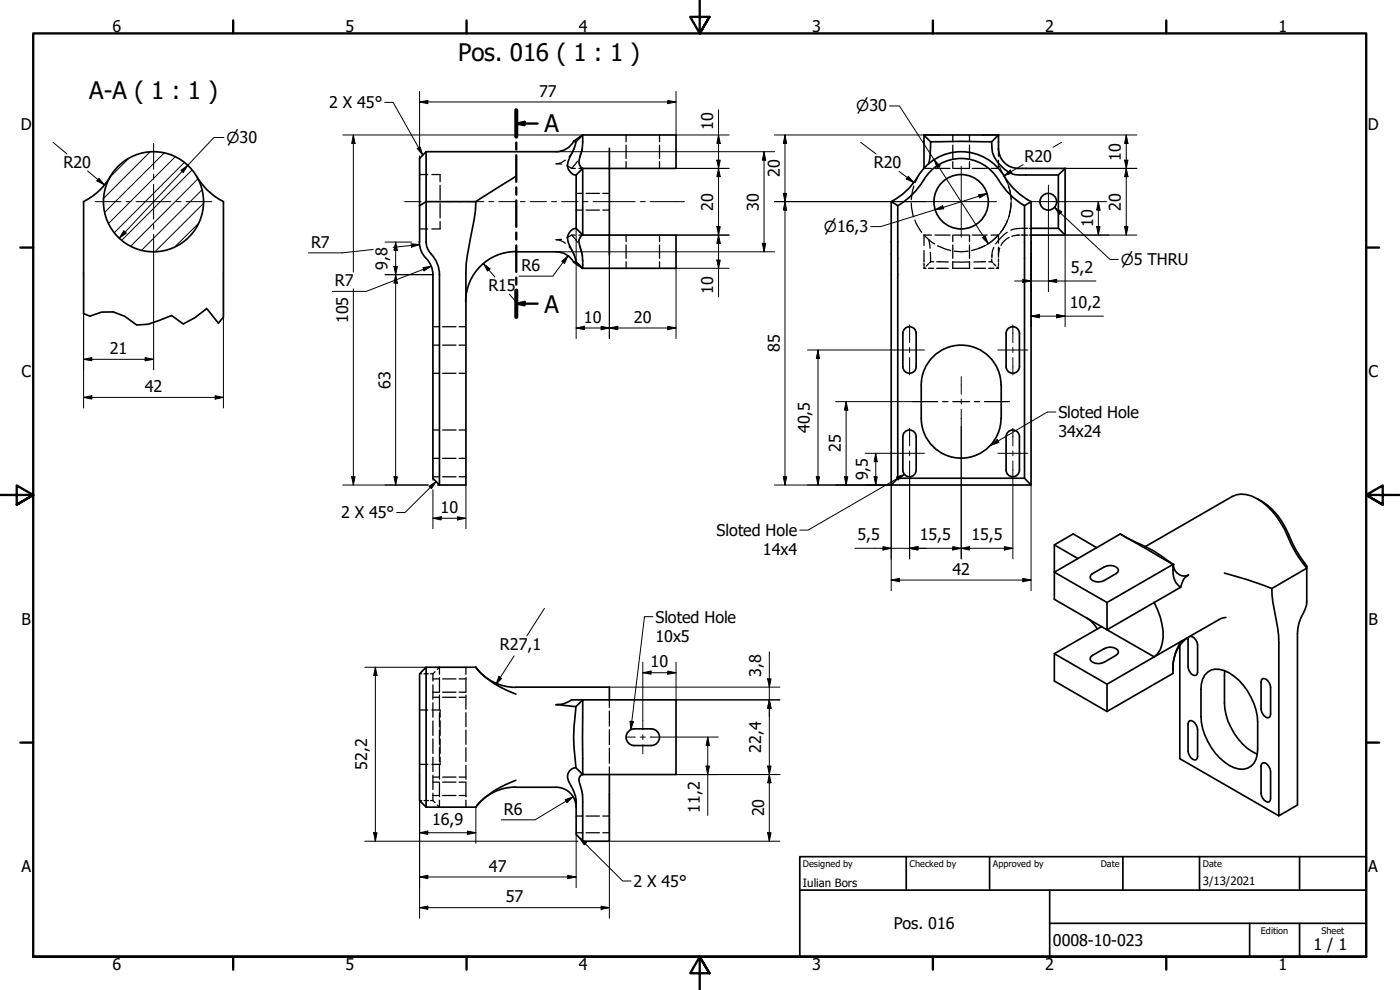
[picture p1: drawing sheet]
<svg xmlns="http://www.w3.org/2000/svg" width="420mm" height="297mm" viewBox="0 0 420 297" stroke-linecap="round" stroke-linejoin="round" font-family="sans-serif">
<!-- layer: Hatch (ISO) -->
<path d="M38.5 47.6l-5.4 5.4M45 45.6l-13.9 13.9M49.3 45.9l-17.9 17.8M52.6 47l-20 20M55.3 48.8l-20.9 21M57.7 51l-21.1 21.1M59.4 53.7l-20.2 20.1M60.6 57l-18.1 18M59.6 67l-7 7M61 61.1l-14.5 14.4" fill="none" stroke="#000" stroke-width=".3"/>
<!-- layer: Hidden (ISO) -->
<g fill="none" stroke="#000" stroke-width=".38">
<path d="M125.9 52.4h2.5M129.6 52.4h2.5v2.1M132.1 55.6v4.4M169.7 48.1a4.6 4.6 0 0 1-2.8 1l1.6 .2M170.1 49.7l1.5 .8M171.6 50.5h1.1M172.3 44.4l-1.5 2.6M172.9 58h2M173.3 48.4l-1.7 2.1M173.7 50.5h1.1M174.8 44.5l-.9 2.7M175.9 58h4"/>
<path d="M180.9 58h2M187.9 40.5v2M187.9 43.5v4M187.9 48.5v2M197.9 40.5v2M197.9 43.5v4M197.9 48.5v2M274.3 55.8l-.8 4.1M275.5 52.9l-.9 1.9M277.3 50.5h2.2M280.6 50.5h4.5M285.9 40.5v2"/>
<path d="M285.9 43.5v4M285.9 48.5v2M286.2 50.5h4.5M291 40.5v2M291 43.5v4M291 48.5v2M291.8 50.5h4.5M299.7 48.1v2.4h-2.3M299.7 44.5v2.4M301.4 52.9l.9 1.9M302.6 55.8l.5 1.6 .4 2.5M125.9 68.7h2.5"/>
<path d="M132.1 61.1v4.3M132.1 66.5v2.2h-2.5M168.5 71.8l-1.6 .1a4.6 4.6 0 0 1 2.8 1.1M170.8 74l1.5 2.6M171.6 70.5l-1.5 .8M171.6 70.5l1.7 2.2M171.6 70.5h1.1M172.9 63h2M173.7 70.5h1.1M173.9 73.9l.9 2.6M175.9 63h4M180.9 63h2"/>
<path d="M187.9 70.5v2M187.9 73.5v4M187.9 78.5v2M197.9 70.5v2M197.9 73.5v4M197.9 78.5v2M273.5 60.9l.7 4.2M274.6 66l.3 .9 1.7 2.8M277.3 70.5l2.1 2 1.1 .7M277.3 75.2v3.5M277.3 79v.8M278.7 71.9l.4 2.6"/>
<path d="M278.7 79.1l-.7 .7M279.2 75.7l.1 2.6M279.3 78.5h.9M279.3 78.5l-.3 .4M279.3 78.5h.1M279.5 70.5h-2.2v3.1M280.6 70.5h4.5M281.1 78.5l3.5 .1M281.4 73.8l3.9 1.4M285.9 78.6h5.1M285.9 70.5v2M285.9 73.5v4"/>
<path d="M285.9 78.5v2M286.2 70.5h4.5M286.4 75.4l2.1 .2 2.1-.2M291 70.5v2M291 73.5v4M291 78.5v2M291.8 70.5h4.5M295.5 73.8l-3.9 1.4M295.8 78.5l-3.5 .1M296.7 78.5h.9M297.4 70.5h2.3v2.4M297.6 78.5l.3 .4"/>
<path d="M297.6 77.8v.5M297.6 78.5h.1M297.7 76.8v.6M298.2 79.1l.7 .7M298.3 74.2l-.4 1-.2 1.5M299.6 70.5l-2.1 2-1.1 .7M299.7 74.2v2.9M299.7 77.7v1M299.7 79v.8M300 74.4l-.3 1.7M302.3 69.7l-2.5 2.2-1 1.3M302.4 66l-.3 .9-1.8 2.8"/>
<path d="M302.8 71.2a5.5 5.5 0 0 0-2.4 2.4M303.4 60.9l-.7 4.2M305.4 70.5l-1.7 .4M305.6 70.5h.5M306.3 68.5l-3 .6M306.5 70.5h.7M306.6 68.5h.6M307.5 70.5h.9M307.5 68.5h.9M308.9 70.5h.5M308.9 68.5h.5M129.9 98h2"/>
<path d="M132.8 98h4M137.8 98h2M174.6 80.2v.1M174.8 80.4l.1 .1M277.3 80.5h.6M277.3 80.1v.4M277.6 80.1l-.3 .4M278.6 80.5h1.6M281.1 80.5h3.5M285.9 80.5h5.1M292.3 80.5h3.5M296.7 80.5h1.6"/>
<path d="M299 80.5h.7M299.3 80.1l.4 .4M299.7 80.1v.4M129.9 112h2M129.9 103.6h2M132.8 112h4M132.8 103.6h4M137.8 112h2M137.8 103.6h2M129.9 129h2M129.9 137.5h2M132.8 129h4"/>
<path d="M132.8 137.5h4M137.8 129h2M137.8 137.5h2M129.9 143.1h2M132.8 143.1h4M137.8 143.1h2M125.9 202.2h.7M125.9 213h2.5M127.3 202.2h1.3M129.2 202.2h.7M129.6 213h2.5v2.2M129.9 202.2v2.1"/>
<path d="M129.9 205.5v4.3M129.9 210.9v4.3M129.9 216.3v4.3M129.9 203.7h2M129.9 207.7h2M129.9 209.2h2M130.6 201.5l-.7 .7M131.3 200.8l.6-.6v2.1M131.9 203.3v4.3M131.9 208.6v4.2M131.9 213.9v4.1M131.9 219.1v4.2"/>
<path d="M132.1 216.3v4.3M132.8 203.7h4M132.8 207.7h4M132.8 209.2h4M137.8 203.7h2M137.8 207.7h2M137.8 209.2h2M139.8 200.2v2.1M139.8 203.3v4.3M139.8 208.6v4.2M139.8 213.9v4.1M139.8 219.1v4.2"/>
<path d="M174.2 210.7l-.4 .4M174.9 210l-.4 .4M182.9 210v2.3M182.9 213.3v4.6M182.9 218.9v4.5M125.9 229.3h2.5M129.9 221.7v4.3M129.9 227.2v4.3M129.9 232.6v4.3M129.9 238v2.2M129.9 238.7h2M129.9 234.7h2"/>
<path d="M129.9 233.2h2M131.9 224.3v4.2M131.9 229.6v4.2M131.9 234.8v4.3M132.1 221.7v4.3M132.1 227.2v2.1h-2.5M132.8 238.7h4M132.8 234.7h4M132.8 233.2h4M137.8 238.7h2M137.8 234.7h2M137.8 233.2h2"/>
<path d="M139.8 224.3v4.2M139.8 229.6v4.2M139.8 234.8v4.3M173.8 231.3l.4 .3M174.5 232l.4 .4M182.9 224.5v4.5M182.9 230.1v2.3M125.9 240.2h.7M127.3 240.2h1.3M129.2 240.2h.7l.7 .6M131.9 240.1v2.1l-.6-.7M139.8 240.1v2.1"/>
<path d="M172.9 249.9h2M172.9 244.8h2M175.9 249.9h4M175.9 244.8h4M180.9 249.9h2M180.9 244.8h2"/>
</g>
<!-- layer: Visible (ISO) -->
<g fill="none" stroke="#000" stroke-width=".51">
<path d="M33.1 52.9a19.1 19.1 0 0 1-8 7.6v33.6M59 52.9a19.1 19.1 0 0 0 8.1 7.6v34.7M127.9 45.5v15M127.9 45.5l-2 2v25.1M127.9 45.5h39M154.8 52.9l-12 7.6M172.2 42.4a6 6 0 0 1-5.3 3.1M172.8 42.5l2.1-2-2.8 1.9 .7 .1v.2l-1.1 3.2a5.1 5.1 0 0 0-1.1 5 2.3 2.3 0 0 0 2.2 1.6h.1M182.9 44.5v6h20v-10h-28v2.2a14.2 14.2 0 0 1-1.1 5.4 1.93 1.93 0 0 0 1.1 2.4l-2 2v16l2 2v-20h8v20M277.3 40.5v10M277.3 40.5h22.4M277.3 40.5l2 2"/>
<path d="M278.7 49.1a20.3 20.3 0 0 0 .6-6.6h18.3a9.2 9.2 0 0 0 4 8.4 8 8 0 0 0 6.2 1.6h9.8l2.1-2M299.7 40.5v4.4a6 6 0 0 0 5.9 5.6h14.1M299.7 40.5l-2.1 2M319.7 50.5v20l-2.1-2v-16M125.9 72.6a7 7 0 0 0 2 4.9M127.9 60.5v12.7l.6 1.9 .8 1M127.9 60.5l-2 1.2M127.9 60.5h14.9M127.9 77.5a7 7 0 0 1 2 4.9M129.3 76.2a9 9 0 0 1 2.6 6.2M142.8 60.5l-.5 5.3-2.4 13.5-.1 66.2h-7.9M154.8 75.5a15 15 0 0 0-15 15"/>
<path d="M154.8 75.6h12.1M166.9 75.6a6 6 0 0 1 5.3 3.1M172.9 68.5a3.1 3.1 0 0 0-2.2 4.6l1.8 3.8 .3 1.6M174.4 70.8l.4-.3h28.1v10h-28.1l-2.7-1.8 .7-.2 2.1 2a16.8 16.8 0 0 0-1.1-7.6 2.4 2.4 0 0 1 .6-2.1zM182.9 70.5v6M267.5 60.5l1.9 1.2v81.8l-1.9 2zM307.5 61.7a23.4 23.4 0 0 1-8.5-8.7 13.1 13.1 0 0 0-22.3 1.8 22 22 0 0 1-7.3 6.9M307.5 61.7l1.9-1.2v85l-1.9-2zM309.4 70.5h10.3M309.4 68.5h8.2M309.5 60.5a21.2 21.2 0 0 1-8.8-8.6 15.1 15.1 0 0 0-25.8 1.9 20 20 0 0 1-7.5 6.7M129.9 82.4v61.1l2 2v-63.1"/>
<path d="M271 110a2 2 0 0 0 2 2 2 2 0 0 0 2-2M271 110v-10a2 2 0 0 1 2-2 2 2 0 0 1 2 2v10M300.4 115.5a12 12 0 0 0-12-11.9 12 12 0 0 0-11.9 12v9.9a12 12 0 0 0 11.9 12 12 12 0 0 0 12-12M300.5 115.6v9.9M301.9 110a2 2 0 0 0 2 2 2 2 0 0 0 2-2M301.9 110v-10a2 2 0 0 1 2-2 2 2 0 0 1 2 2v10M271 131v10.1a2 2 0 0 0 2 2 2 2 0 0 0 2-2v-10.1M271 131a2 2 0 0 1 2-2 2 2 0 0 1 2 2M301.9 131v10.1a2 2 0 0 0 2 2 2 2 0 0 0 2-2v-10.1M301.9 131a2 2 0 0 1 2-2 2 2 0 0 1 2 2M267.5 145.5h41.9M269.4 143.5h38.1"/>
<path d="M377.4 149.7a20.2 20.2 0 0 1 9.3 10.6 35.6 35.6 0 0 0 5.5 9.5v10.6a10.3 10.3 0 0 1-1.8 5l-.6 1.6-.4 3v51.5l-5.6 3.3v-52a55.4 55.4 0 0 0-1.8-12l-.3-4.2a118.4 118.4 0 0 0-14.2-4.7M316.4 163.5v8.2l15.8 9.1M327.3 172.6a11 11 0 0 1 5.9-2.9 2.3 2.3 0 0 1 2.5 1.4l-.2 .6a11 11 0 0 1-5.9 2.9 2.17 2.17 0 0 1-2.4-1.4zM329.1 164.3l-7-4.1-5.7 3.3 7.1 4.1M336.5 160.4l-.3-.2-19.8 11.5v8.1l30 17.3M336.5 160.4l4.1 2.1a39.6 39.6 0 0 1 11.5 7 3.3 3.3 0 0 0 4.6 3 4.6 4.6 0 0 0-2.4 3.7M336.5 160.4l15.5 8.9M343.7 164l26.1-15a8.5 8.5 0 0 1 8.9 1.5 24.5 24.5 0 0 1 7.8 10.5 33.9 33.9 0 0 0 5.7 9.5l-10.5 6.1M352 169.3l-19.8 11.5v8.2l14.2-8.2M352 169.3a7.4 7.4 0 0 0 1.8 6.5l.5 .4M352 169.3v1M354.3 176.2l-7.9 4.6"/>
<path d="M326.3 185.5a9.8 9.8 0 0 1 3 3.2M327.3 197.1a11 11 0 0 1 5.9-2.9 2.3 2.3 0 0 1 2.5 1.4l-.2 .5a10.6 10.6 0 0 1-5.9 3 2.17 2.17 0 0 1-2.4-1.4zM330.6 188l-14.2 8.1 15.8 9.2 14.2-8.2M346.4 180.8a19 19 0 0 1 2.3 12.5l-.5 1.6-.8 1.2-1 1M354.1 193.7v33.9l29.7 17.2M354.3 192.5a15.6 15.6 0 0 0-2.3 7.7M354.3 192.5l-7.9 4.6M356.1 191.5a11.8 11.8 0 0 0-4.1 10.5l-19.8 11.5-15.8-9.2v-8.2M357.2 190.9a2.55 2.55 0 0 1 2.2 2.6v8.2l-.4 .9a2.36 2.36 0 0 1-2.4-2.5v-8.2l.2-.8M367.9 185.3l-2.1 .6-11.5 6.6M125.9 202.2l2-2v42l-2-2zM127.9 200.2h14.9a26.3 26.3 0 0 0 12 8.1"/>
<path d="M142.8 200.2a15 15 0 0 0 12 6M154.8 206.2h28.1v3.8M172.8 212l2.1-2v22.4M190.4 218.7h5M190.4 218.7a2.51 2.51 0 0 0-2.5 2.5 2.51 2.51 0 0 0 2.5 2.5M195.4 218.7a2.51 2.51 0 0 1 2.5 2.5 2.51 2.51 0 0 1-2.5 2.5M332.2 205.3v8.2M357 216.3a2.48 2.48 0 0 1 2.4 2.6v8.1l-.4 1a2.48 2.48 0 0 1-2.4-2.7v-8.1zM362.5 201.7a5.4 5.4 0 0 1 6.4 .2 18.6 18.6 0 0 1 8.5 14.7v8.2a5.8 5.8 0 0 1-3 5.7 6.9 6.9 0 0 1-6.9-1.9 19.2 19.2 0 0 1-7.1-13.6v-8.2a6.2 6.2 0 0 1 2.1-5.1zM367.5 201.2a45.9 45.9 0 0 0 .5 13.4 18.1 18.1 0 0 0 9.3 11.7M378.9 203.6a2.47 2.47 0 0 1 2.4 2.6v8.2l-.4 .9a1.94 1.94 0 0 1-2.3-1.9l-.1-8.8zM154.8 236.1a15 15 0 0 0-12 6"/>
<path d="M154.8 234.1a26.3 26.3 0 0 0-12 8.1h-14.9M154.8 236.2h12.1M166.9 236.2a6 6 0 0 1 6 6M172.8 230.4l2.1 2M174.9 232.4h28v-22.4h-31.3l-.8 .5a7.1 7.1 0 0 1-3.9 .9l5.9 .6a60.6 60.6 0 0 0 0 18.4 2.67 2.67 0 0 0-2.2 4l1.4 2.5 .8 2.7 .1 10.8 2 2M174.9 232.4a1.63 1.63 0 0 0-1 2.3l.9 3.7 .1 14M182.9 232.4v20h-8M190.4 223.7h5M378.6 229.3l.3-.3a1.61 1.61 0 0 1 2 1.1l.4 1.4v8.1l-.4 1a2.47 2.47 0 0 1-2.4-2.6z"/>
<circle cx="46.1" cy="60.5" r="15"/>
<circle cx="288.4" cy="60.5" r="8.2"/>
<circle cx="314.6" cy="60.5" r="2.51"/>
</g>
<circle cx="352" cy="169.3" r=".25" fill="#000"/>
<!-- layer: Break Line (ISO) -->
<path d="M25.1 94.1l1.9 .8 3.5-1.3h3.5l3.5 1.3 3.5 2.6 3.5-.2 7-2.6 3.5 2.5 3.5-1.9 3.5-2.7 3.5 4.4 1.6-1.8" fill="none" stroke="#000" stroke-width=".51"/>
<!-- layer: Section Line (ISO) -->
<g fill="none" stroke="#000" stroke-width=".7">
<path d="M154.9 37.1l2.5-.5v1zM154.9 33.1v7.9M154.9 37.1h6.5M154.9 42.8v2.1M154.9 46.6v7.9M154.9 56.2v2.2M154.9 60.1v8M154.9 69.8v2.1M154.9 73.6v8M154.9 91.1l2.5-.5v1zM154.9 83.3v2.1M154.9 87.2v7.9"/>
<path d="M154.9 91.1h6.5"/>
</g>
<path d="M154.9 33.1v7.9M154.9 87.2v7.9" fill="none" stroke="#000" stroke-width="1.2"/>
<g fill="#000">
<path d="M154.9 37.1l2.5-.5v1z" fill-rule="evenodd"/>
<path d="M154.9 91.1l2.5-.5v1z" fill-rule="evenodd"/>
</g>
<!-- layer: Border (ISO) -->
<g fill="none" stroke="#000" stroke-width=".7">
<path d="M70 6.1v3.9M140 6.1v3.9M210 0v10l-2.9-4.9h5.8l-2.9 4.9 2.9-4.9M280 6.1v3.9M350 6.1v3.9M6.1 74.3h3.9M410 74.3h3.9M0 148.5h10l-5-2.8v5.7l5-2.9-5 2.9M420 148.5h-10l5-2.8v5.7l-5-2.9 5 2.9M6.1 222.8h3.9M410 222.8h3.9M10 287.1v-277.1h400v277.1h-400h400"/>
<path d="M70 287.1v3.8M140 287.1v3.8M212.9 292l-2.9-4.9 2.9 4.9h-5.8l2.9-4.9v9.9M280 287.1v3.8M350 287.1v3.8"/>
</g>
<!-- layer: Title (ISO) -->
<path d="M240 257h170v30.1h-170zM272 257v10.1M297 257v10.1M337 257v10.1M360 257v10.1M390 257v10.1M240 267.1h170M315 277h95M315 267.1v20M375 277v10.1M390 277v10.1" fill="none" stroke="#000" stroke-width=".51"/>
<!-- layer: Dimension (ISO) -->
<g fill="none" stroke="#000" stroke-width=".3">
<path d="M125.9 30.6l2.5-.5v1zM125.9 30.6h77M125.9 27.4v16.9M200.4 30.1l2.5 .5-2.5 .5zM202.9 27.4v13.1h15.9M215.6 32.9v56.2M267 31.8h2.9l26.7 41.3M15.9 42.7l4.2 3.5M26.3 51.3l5.1 4.2M29.7 53.5l1.7 2-2.3-1.2zM54.3 51.1l2.1-1.5-1.4 2.1zM67.2 41.3h-3l-28.4 30.1"/>
<path d="M102.9 40.5h72M106 40.5l.6 2.5h-1.1zM106 40.5v41.1M125.9 46.8v7.1M166.9 45.5h65.6M202.9 50.5h15.9M215.1 48.1h1.1l-.6 2.4zM215.6 50.5l.6 2.5h-1.1zM215.6 40.5l.6 2.5h-1.1zM229.3 45.5l.5 2.6h-1zM229.3 45.5v30.1M232.4 40.5h49.7"/>
<path d="M235.1 58h1l-.5 2.5zM235.6 40.5l.5 2.5h-1zM235.6 40.5v105M258.3 42.7l4.7 3.5M269.8 51.4l4.5 3.4M272.6 52.9l1.7 1.9-2.3-1.1zM280.4 47.9l1.7 1.9-.9 .5zM293.7 58.4l2.5-.3-2.2 1.3zM294.9 40.5h46.3M296.2 58.1l-31.9 9.9h-3M299.9 49.9l.7 1.5a15.4 15.4 0 0 1-3 21.1l-1.9 1.2-1.9 .9M301.2 52.8l2-1.8 .5 .9z"/>
<path d="M307.1 49.4l-5.9 3.4M318.6 42.7l-2.6 1.5M319.7 50.5h21.5M337.5 48.1h1l-.5 2.4zM338 50.5l.5 2.5h-1zM338 40.5l.5 2.5h-1zM338 40.5v30M37.1 69.3l.8 .7-2.1 1.4zM46.1 78v33M112 74.9l-9.3 1h-10.1M115.6 72.6h7.9M118.2 79.9h1.1l-.6 2.5z"/>
<path d="M118.7 72.6l.6 2.5h-1.1zM118.7 72.6v72.9M123.4 73.1l2.5 .3-2.4 .8zM125.7 72.6h.2M125.9 73.4l-7.9 .8M129.4 79.9l-19.5 7.5h-10.1M145.1 79.1l2 1.6-.8 .6zM145.1 79.1l3.4 4M166.9 75.6h65.6M168.6 78.4l1.9-1.7-1.1 2.3zM170.5 76.7l-4.6 6.2h-10.1M172.9 68.5v33.1"/>
<path d="M182.9 70.5v31.1M202.9 70.5h15.9M215.1 78h1.1l-.6 2.5zM215.1 68h1.1l-.6 2.5zM215.6 70.5l.6 2.5h-1.1zM228.8 73h1l-.5 2.6zM232.4 60.5h45.4M235.6 60.5l.5 2.5h-1zM280.7 62.9l2.2-1.2 .3 1zM294.8 71.3l.9-.5 .9 2.3zM309.4 72.6v25.4M314.6 65.5v22"/>
<path d="M319.7 60.5h12.4M329.1 68h1l-.5 2.5zM329.6 60.5l.5 2.5h-1zM329.6 60.5v10M337.5 68h1l-.5 2.5zM341.2 70.5h-21.5v27.5M25.1 82v40.4M67.1 82v40.4M106 86.7v58.8M115.6 82.4h14.3M118.7 82.4l.6 2.5h-1.1zM126.9 80.3l2.5-.4-2.1 1.4z"/>
<path d="M152.8 88.3l2 2.2M172.9 98.4l2.5-.5v1zM172.9 98.4h30M180.4 97.9l2.5 .5-2.5 .5zM182.9 98.4l2.5-.5v1zM200.4 97.9l2.5 .5-2.5 .5zM218.8 80.5h-15.9v21.1M304.5 84.3h24.4M307 83.8l2.4 .5-2.4 .5zM309.4 94.9l2.6-.6v1.1zM309.4 94.9h21.8M314.6 84.3l2.5-.5v1z"/>
<path d="M317.1 94.3l2.6 .6-2.6 .5zM25.1 107.8l2.5-.5v1zM25.1 119.2l2.5-.5v1zM25.1 107.8h21M25.1 119.2h42M43.6 107.3l2.5 .5-2.5 .5zM64.6 118.7l2.5 .5-2.5 .5zM242.3 105h26.2M245.5 105l.4 2.6h-.9zM245.5 105v40.5M250.8 120.5h23.1M253.9 120.5l.5 2.5h-1z"/>
<path d="M253.9 120.5v25M259.7 136h8.8M262.8 136l.5 2.5h-1zM262.8 136v9.5M288.5 128v39.7M102.9 145.5h25.6M105.5 143.1h1.1l-.6 2.4zM118.2 143.1h1.1l-.6 2.4zM129.9 155.5l2.5-.4v.9zM129.9 155.5h9.9M129.9 143.5v.6M129.9 146.9v11.8"/>
<path d="M131.3 145.5h.6M137.3 155.1l2.5 .4-2.5 .5zM139.8 145.5v13.2M232.4 145.5h35.1v31.7M235.1 143.1h1l-.5 2.4zM245 143.1h.9l-.4 2.4zM253.4 143.1h1l-.5 2.4zM262.3 143.1h1l-.5 2.4zM273 143.5v24.2M304 143.5v24.2M309.4 145.5v31.7M256.5 164.5h47.5"/>
<path d="M265 164l2.5 .5-2.5 .5zM267.5 174l2.4-.5v1zM267.5 174h41.9M273 164.5l2.5-.5v1zM285.9 164l2.6 .5-2.6 .5zM288.5 164.5l2.5-.5v1zM301.4 164l2.6 .5-2.6 .5zM307 173.5l2.4 .5-2.4 .5zM154.3 196.8l-5.5 8.6M163.4 182.5l-5.3 8.3M192.9 198.7v17.5M202.9 198.7v11.3h31.2"/>
<path d="M230.9 195.6v56.8M109.5 200.2h18.4M112.6 200.2l.6 2.5h-1.1zM112.6 200.2v52.2M149.7 203l.9 .6-1.8 1.8zM182.9 206.2h51.2M192.9 201.9l2.5-.6v1zM192.9 201.9h10M200.4 201.3l2.5 .6-2.5 .4zM230.4 203.7h1l-.5 2.5zM230.9 210l.5 2.5h-1zM125.9 232.4v43.1"/>
<path d="M169.6 240l2.4-.9-1.8 1.7zM172 239.1l-11.4 6.9h-10.2M182.9 238.4v37.1M197.9 221.2h17.7M202.9 232.4h31.2M211.9 229.9h1l-.5 2.5zM212.4 221.2l.5 2.5h-1zM212.4 221.2v23.5M230.4 229.9h1l-.5 2.5zM230.9 232.4l.5 2.5h-1zM109.5 252.4h64M112.1 249.9h1.1l-.6 2.5z"/>
<path d="M125.9 249.9l2.5-.5v1zM125.9 249.9h16.9M140.3 249.4l2.5 .5-2.5 .5zM142.8 242.2v10.8M172.9 250.4v15.9M182.9 252.4h51.2M230.4 249.9h1l-.5 2.5zM125.9 263.1l2.5-.5v1zM125.9 272.3l2.5-.4v.9zM125.9 263.1h47M125.9 272.3h57M170.4 262.6l2.5 .5-2.5 .5z"/>
<path d="M180.4 271.9l2.5 .4-2.5 .5z"/>
</g>
<g fill="#000">
<path d="M125.9 30.6l2.5-.5v1z" fill-rule="evenodd"/>
<path d="M200.4 30.1l2.5 .5-2.5 .5z" fill-rule="evenodd"/>
<path d="M29.7 53.5l1.7 2-2.3-1.2z" fill-rule="evenodd"/>
<path d="M54.3 51.1l2.1-1.5-1.4 2.1z" fill-rule="evenodd"/>
<path d="M106 40.5l.6 2.5h-1.1z" fill-rule="evenodd"/>
<path d="M215.1 48.1h1.1l-.6 2.4z" fill-rule="evenodd"/>
<path d="M215.6 50.5l.6 2.5h-1.1z" fill-rule="evenodd"/>
<path d="M215.6 40.5l.6 2.5h-1.1z" fill-rule="evenodd"/>
<path d="M229.3 45.5l.5 2.6h-1z" fill-rule="evenodd"/>
<path d="M235.1 58h1l-.5 2.5z" fill-rule="evenodd"/>
<path d="M235.6 40.5l.5 2.5h-1z" fill-rule="evenodd"/>
<path d="M272.6 52.9l1.7 1.9-2.3-1.1z" fill-rule="evenodd"/>
<path d="M280.4 47.9l1.7 1.9-.9 .5z" fill-rule="evenodd"/>
<path d="M293.7 58.4l2.5-.3-2.2 1.3z" fill-rule="evenodd"/>
<path d="M301.2 52.8l2-1.8 .5 .9z" fill-rule="evenodd"/>
<path d="M337.5 48.1h1l-.5 2.4z" fill-rule="evenodd"/>
<path d="M338 50.5l.5 2.5h-1z" fill-rule="evenodd"/>
<path d="M338 40.5l.5 2.5h-1z" fill-rule="evenodd"/>
<path d="M37.1 69.3l.8 .7-2.1 1.4z" fill-rule="evenodd"/>
<path d="M118.2 79.9h1.1l-.6 2.5z" fill-rule="evenodd"/>
<path d="M118.7 72.6l.6 2.5h-1.1z" fill-rule="evenodd"/>
<path d="M123.4 73.1l2.5 .3-2.4 .8z" fill-rule="evenodd"/>
<path d="M168.6 78.4l1.9-1.7-1.1 2.3z" fill-rule="evenodd"/>
<path d="M215.1 78h1.1l-.6 2.5z" fill-rule="evenodd"/>
<path d="M215.1 68h1.1l-.6 2.5z" fill-rule="evenodd"/>
<path d="M215.6 70.5l.6 2.5h-1.1z" fill-rule="evenodd"/>
<path d="M228.8 73h1l-.5 2.6z" fill-rule="evenodd"/>
<path d="M235.6 60.5l.5 2.5h-1z" fill-rule="evenodd"/>
<path d="M280.7 62.9l2.2-1.2 .3 1z" fill-rule="evenodd"/>
<path d="M294.8 71.3l.9-.5 .9 2.3z" fill-rule="evenodd"/>
<path d="M329.1 68h1l-.5 2.5z" fill-rule="evenodd"/>
<path d="M329.6 60.5l.5 2.5h-1z" fill-rule="evenodd"/>
<path d="M337.5 68h1l-.5 2.5z" fill-rule="evenodd"/>
<path d="M118.7 82.4l.6 2.5h-1.1z" fill-rule="evenodd"/>
<path d="M126.9 80.3l2.5-.4-2.1 1.4z" fill-rule="evenodd"/>
<path d="M145.1 79.1l2 1.6-.8 .6z" fill-rule="evenodd"/>
<path d="M172.9 98.4l2.5-.5v1z" fill-rule="evenodd"/>
<path d="M180.4 97.9l2.5 .5-2.5 .5z" fill-rule="evenodd"/>
<path d="M182.9 98.4l2.5-.5v1z" fill-rule="evenodd"/>
<path d="M200.4 97.9l2.5 .5-2.5 .5z" fill-rule="evenodd"/>
<path d="M307 83.8l2.4 .5-2.4 .5z" fill-rule="evenodd"/>
<path d="M309.4 94.9l2.6-.6v1.1z" fill-rule="evenodd"/>
<path d="M314.6 84.3l2.5-.5v1z" fill-rule="evenodd"/>
<path d="M317.1 94.3l2.6 .6-2.6 .5z" fill-rule="evenodd"/>
<path d="M25.1 107.8l2.5-.5v1z" fill-rule="evenodd"/>
<path d="M25.1 119.2l2.5-.5v1z" fill-rule="evenodd"/>
<path d="M43.6 107.3l2.5 .5-2.5 .5z" fill-rule="evenodd"/>
<path d="M64.6 118.7l2.5 .5-2.5 .5z" fill-rule="evenodd"/>
<path d="M245.5 105l.4 2.6h-.9z" fill-rule="evenodd"/>
<path d="M253.9 120.5l.5 2.5h-1z" fill-rule="evenodd"/>
<path d="M262.8 136l.5 2.5h-1z" fill-rule="evenodd"/>
<path d="M105.5 143.1h1.1l-.6 2.4z" fill-rule="evenodd"/>
<path d="M118.2 143.1h1.1l-.6 2.4z" fill-rule="evenodd"/>
<path d="M129.9 155.5l2.5-.4v.9z" fill-rule="evenodd"/>
<path d="M137.3 155.1l2.5 .4-2.5 .5z" fill-rule="evenodd"/>
<path d="M235.1 143.1h1l-.5 2.4z" fill-rule="evenodd"/>
<path d="M245 143.1h.9l-.4 2.4z" fill-rule="evenodd"/>
<path d="M253.4 143.1h1l-.5 2.4z" fill-rule="evenodd"/>
<path d="M262.3 143.1h1l-.5 2.4z" fill-rule="evenodd"/>
<path d="M265 164l2.5 .5-2.5 .5z" fill-rule="evenodd"/>
<path d="M267.5 174l2.4-.5v1z" fill-rule="evenodd"/>
<path d="M273 164.5l2.5-.5v1z" fill-rule="evenodd"/>
<path d="M273 164.5l2.5-.5v1z" fill-rule="evenodd"/>
<path d="M285.9 164l2.6 .5-2.6 .5z" fill-rule="evenodd"/>
<path d="M288.5 164.5l2.5-.5v1z" fill-rule="evenodd"/>
<path d="M301.4 164l2.6 .5-2.6 .5z" fill-rule="evenodd"/>
<path d="M307 173.5l2.4 .5-2.4 .5z" fill-rule="evenodd"/>
<path d="M112.6 200.2l.6 2.5h-1.1z" fill-rule="evenodd"/>
<path d="M149.7 203l.9 .6-1.8 1.8z" fill-rule="evenodd"/>
<path d="M192.9 201.9l2.5-.6v1z" fill-rule="evenodd"/>
<path d="M200.4 201.3l2.5 .6-2.5 .4z" fill-rule="evenodd"/>
<path d="M230.4 203.7h1l-.5 2.5z" fill-rule="evenodd"/>
<path d="M230.9 210l.5 2.5h-1z" fill-rule="evenodd"/>
<path d="M230.9 210l.5 2.5h-1z" fill-rule="evenodd"/>
<path d="M211.9 229.9h1l-.5 2.5z" fill-rule="evenodd"/>
<path d="M212.4 221.2l.5 2.5h-1z" fill-rule="evenodd"/>
<path d="M230.4 229.9h1l-.5 2.5z" fill-rule="evenodd"/>
<path d="M230.9 232.4l.5 2.5h-1z" fill-rule="evenodd"/>
<path d="M112.1 249.9h1.1l-.6 2.5z" fill-rule="evenodd"/>
<path d="M125.9 249.9l2.5-.5v1z" fill-rule="evenodd"/>
<path d="M140.3 249.4l2.5 .5-2.5 .5z" fill-rule="evenodd"/>
<path d="M169.6 240l2.4-.9-1.8 1.7z" fill-rule="evenodd"/>
<path d="M230.4 249.9h1l-.5 2.5z" fill-rule="evenodd"/>
<path d="M125.9 263.1l2.5-.5v1z" fill-rule="evenodd"/>
<path d="M125.9 272.3l2.5-.4v.9z" fill-rule="evenodd"/>
<path d="M170.4 262.6l2.5 .5-2.5 .5z" fill-rule="evenodd"/>
<path d="M180.4 271.9l2.5 .4-2.5 .5z" fill-rule="evenodd"/>
</g>
<!-- layer: Centerline (ISO) -->
<g fill="none" stroke="#000" stroke-width=".3">
<path d="M121.4 60.5h5M127.8 60.5h1.5M130.9 60.5h4.9M137.3 60.5h1.4M140.3 60.5h4.9M146.7 60.5h1.5M149.7 60.5h4.9M156.1 60.5h1.5M159.1 60.5h4.9M165.5 60.5h1.6M168.5 60.5h5M174.9 60.5h1.6"/>
<path d="M178 60.5h12.6M192.2 60.5h1.5M195.1 60.5h10.3M273 97.5v5.3M304 97.5v5.3M268.5 105h8.9M273 104.3v1.5M273 107.3v5.2M288.5 113v5.3M288.5 119.7v1.6M299.5 105h9M304 104.3v1.5"/>
<path d="M304 107.3v5.2M268.5 136h8.9M273 128.5v5.3M273 135.3v1.5M273 138.3v5.2M273.9 120.5h7.5M283 120.5h1.5M285.9 120.5h5.1M288.5 122.8v5.2M292.5 120.5h1.4M295.5 120.5h7.5M299.5 136h9"/>
<path d="M304 128.5v5.3M304 135.3v1.5M304 138.3v5.2M192.9 216.2v2.7M187.9 221.2h2.7M192.2 221.2h1.5M192.9 220.5v1.4M192.9 223.4v2.8M195.1 221.2h2.8"/>
</g>
<!-- layer: Center Mark (ISO) -->
<g fill="none" stroke="#000" stroke-width=".3">
<path d="M46.1 43v7.8M46.1 52.2v1.6M46.1 55.3v10.5M288.5 49.9v21.3M314.6 55.5v10M28.6 60.5h7.7M37.8 60.5h1.5M40.8 60.5h10.5M46.1 67.3v1.5M46.1 70.3v7.7M52.8 60.5h1.6M55.8 60.5h7.8"/>
<path d="M277.8 60.5h21.3M309.6 60.5h10.1"/>
</g>
<!-- layer: Symbol (ISO) -->
<g fill="none" stroke="#000" stroke-width=".3">
<path d="M115.4 30.7h2.6l8.9 15.8M125.2 44.6l.9-.5 .8 2.4zM316.5 62.2l2.1 1.3-.7 .8zM316.5 62.2l16.6 15.6h2.5M297.4 133.6l1.9-1.7 .5 .9zM303.8 129.8l-6.4 3.8M316.9 123.6h-2.6l-10.3 6.1M128.8 145.9l2.1-1.4-1.4 2.1zM130.9 144.5l-9.4 9.3h-2.4M269 143.1l2.5-.7-2 1.6zM271.5 142.4l-29 16.7h-2.5M196 185h-2.6l-4.1 33.9"/>
<path d="M189.1 216.4l1 .1-.8 2.4zM173.9 251.4l2.1 1.4-.7 .7zM173.9 251.4l13 12.9h2.5"/>
</g>
<g fill="#000">
<path d="M125.2 44.6l.9-.5 .8 2.4z" fill-rule="evenodd"/>
<path d="M316.5 62.2l2.1 1.3-.7 .8z" fill-rule="evenodd"/>
<path d="M297.4 133.6l1.9-1.7 .5 .9z" fill-rule="evenodd"/>
<path d="M128.8 145.9l2.1-1.4-1.4 2.1z" fill-rule="evenodd"/>
<path d="M269 143.1l2.5-.7-2 1.6z" fill-rule="evenodd"/>
<path d="M189.1 216.4l1 .1-.8 2.4z" fill-rule="evenodd"/>
<path d="M173.9 251.4l2.1 1.4-.7 .7z" fill-rule="evenodd"/>
</g>
<g font-size="7.2">
<text x="137.5" y="18.3">Pos. 016 ( 1 : 1 )</text>
<text x="26.8" y="29.6">A-A ( 1 : 1 )</text>
<text x="163.4" y="39.7">A</text>
<text x="163.4" y="93.8">A</text>
</g>
<g font-size="4.8">
<text x="33.7" y="9.6">6</text>
<text x="103.7" y="9.6">5</text>
<text x="173.7" y="9.6">4</text>
<text x="243.7" y="9.6">3</text>
<text x="313.7" y="9.6">2</text>
<text x="383.7" y="9.6">1</text>
<text x="161.8" y="29.1">77</text>
<text x="98.7" y="32.4">2 X 45°</text>
<text x="6.2" y="38.9">D</text>
<text x="214.1" y="39" transform="rotate(-90 214.1 39)">10</text>
<text x="410.5" y="38.9">D</text>
<text x="19" y="50.5">R20</text>
<text x="234" y="53.1" transform="rotate(-90 234 53.1)">20</text>
<text x="262.3" y="50.5">R20</text>
<text x="307.5" y="48.6">R20</text>
<text x="336.4" y="48.2" transform="rotate(-90 336.4 48.2)">10</text>
<text x="214.1" y="63.2" transform="rotate(-90 214.1 63.2)">20</text>
<text x="227.7" y="63.2" transform="rotate(-90 227.7 63.2)">30</text>
<text x="336.4" y="63.2" transform="rotate(-90 336.4 63.2)">20</text>
<text x="328" y="68.1" transform="rotate(-90 328 68.1)">10</text>
<text x="93.3" y="74.3">R7</text>
<text x="116.3" y="80.9" transform="rotate(-90 116.3 80.9)">9,8</text>
<text x="156.5" y="81.3">R6</text>
<text x="321.4" y="81.9">5,2</text>
<text x="100.5" y="85.9">R7</text>
<text x="146.6" y="87.4">R15</text>
<text x="214.1" y="88.3" transform="rotate(-90 214.1 88.3)">10</text>
<text x="321.1" y="92.4">10,2</text>
<text x="104.5" y="97" transform="rotate(-90 104.5 97)">105</text>
<text x="175.3" y="96.8">10</text>
<text x="190.2" y="96.8">20</text>
<text x="33" y="106.3">21</text>
<text x="234" y="105.6" transform="rotate(-90 234 105.6)">85</text>
<text x="6.4" y="113.1">C</text>
<text x="410.7" y="113.1">C</text>
<text x="43.4" y="117.7">42</text>
<text x="117.2" y="116.6" transform="rotate(-90 117.2 116.6)">63</text>
<text x="317.6" y="125.5">Sloted Hole</text>
<text x="243.1" y="130" transform="rotate(-90 243.1 130)">40,5</text>
<text x="317.6" y="131.2">34x24</text>
<text x="252.3" y="135.6" transform="rotate(-90 252.3 135.6)">25</text>
<text x="260.4" y="144.1" transform="rotate(-90 260.4 144.1)">9,5</text>
<text x="102.4" y="155.6">2 X 45°</text>
<text x="132.2" y="153.9">10</text>
<text x="215.1" y="160.8">Sloted Hole</text>
<text x="229" y="166.6">14x4</text>
<text x="257.3" y="162.1">5,5</text>
<text x="276" y="162.1">15,5</text>
<text x="291.5" y="162.1">15,5</text>
<text x="285.8" y="172.5">42</text>
<text x="6.4" y="187.4">B</text>
<text x="196.7" y="186.8">Sloted Hole</text>
<text x="410.7" y="187.4">B</text>
<text x="150.1" y="195.1">R27,1</text>
<text x="196.7" y="192.6">10x5</text>
<text x="195.3" y="200.2">10</text>
<text x="228.5" y="203" transform="rotate(-90 228.5 203)">3,8</text>
<text x="228.5" y="225.9" transform="rotate(-90 228.5 225.9)">22,4</text>
<text x="110.2" y="230.9" transform="rotate(-90 110.2 230.9)">52,2</text>
<text x="151.2" y="244.4">R6</text>
<text x="210" y="243.9" transform="rotate(-90 210 243.9)">11,2</text>
<text x="229.3" y="245" transform="rotate(-90 229.3 245)">20</text>
<text x="129.7" y="247.5">16,9</text>
<text x="6.4" y="261.7">A</text>
<text x="146.7" y="261.6">47</text>
<text x="410.7" y="261.7">A</text>
<text x="190.1" y="266.1">2 X 45°</text>
<text x="151.8" y="270.7">57</text>
<text x="268.2" y="278.8">Pos. 016</text>
<text x="316" y="283.8">0008-10-023</text>
<text x="394.2" y="285">1 / 1</text>
<text x="33.7" y="290.9">6</text>
<text x="103.7" y="290.9">5</text>
<text x="173.7" y="290.9">4</text>
<text x="243.7" y="290.9">3</text>
<text x="313.7" y="290.9">2</text>
<text x="383.7" y="290.9">1</text>
</g>
<g font-size="4.6">
<text x="257" y="33.5">⌀30</text>
<text x="67.9" y="42.9">⌀30</text>
<text x="247.3" y="69.7">⌀16,3</text>
<text x="336.4" y="79.6">⌀5 THRU</text>
</g>
<g font-size="3.4">
<text x="241" y="266">Iulian Bors</text>
<text x="361" y="265.5">3/13/2021</text>
</g>
<g font-size="2.7">
<text x="241" y="260.1">Designed by</text>
<text x="273" y="260.1">Checked by</text>
<text x="298" y="260.1">Approved by</text>
<text x="330.3" y="260">Date</text>
<text x="361" y="260">Date</text>
<text x="378.4" y="280.1">Edition</text>
<text x="396.6" y="280.1">Sheet</text>
</g>
</svg>
